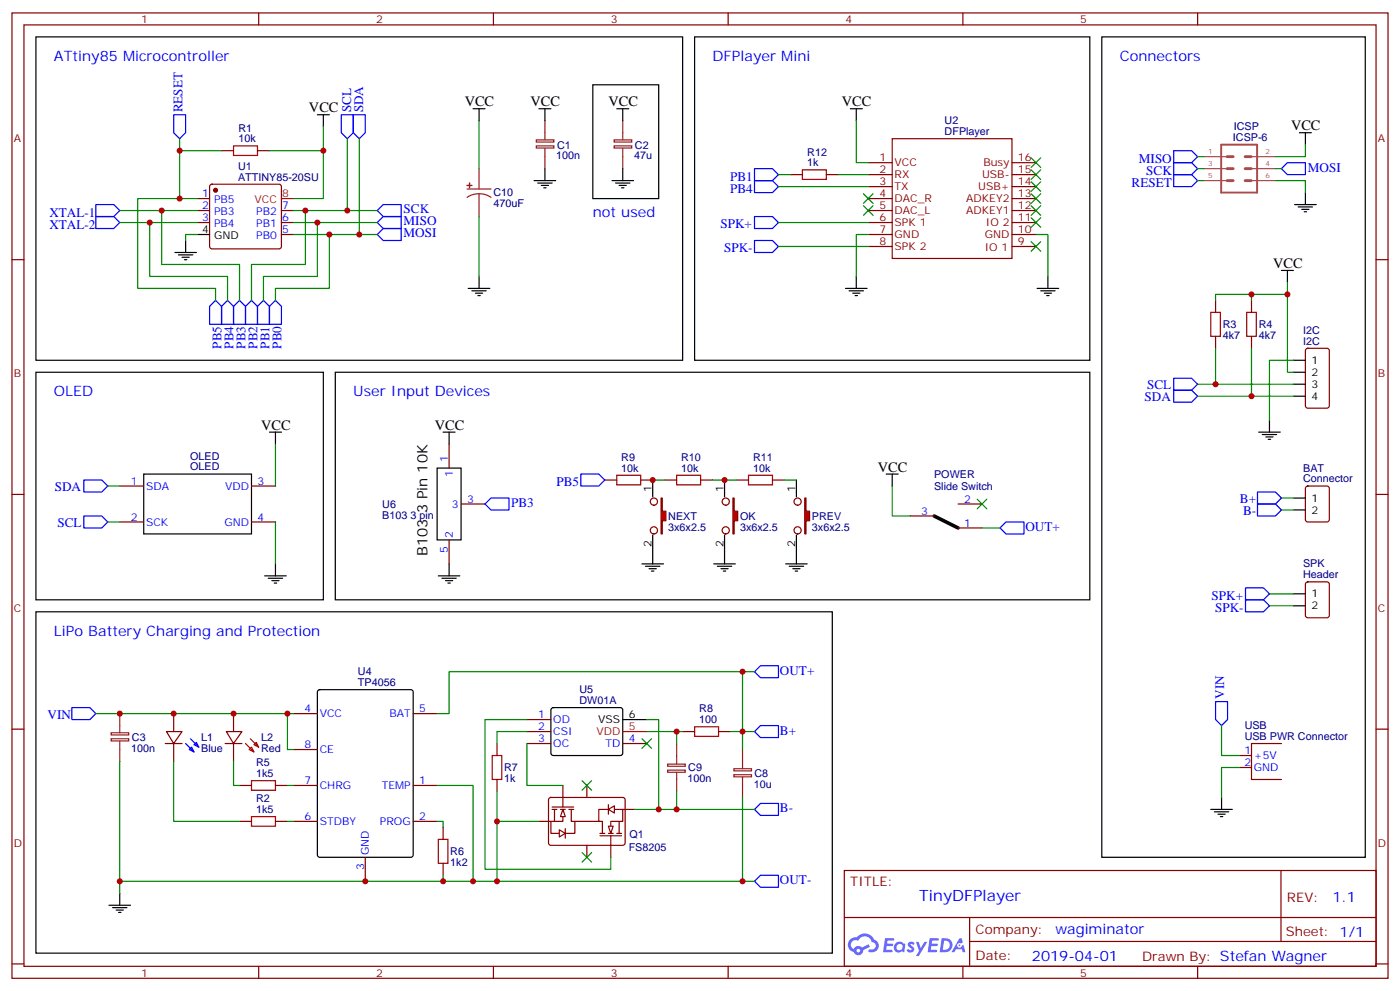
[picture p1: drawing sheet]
<svg xmlns="http://www.w3.org/2000/svg" width="412mm" height="292mm" viewBox="0 0 412 292" stroke-linecap="round" stroke-linejoin="round" font-family="sans-serif">
<path d="M10.6 10.9h190.5v95.2h-190.5zM204.6 10.9h116.4v95.2h-116.4zM324.6 10.9h77.6v241.6h-77.6zM174.6 25h19.4v33.5h-19.4zM10.6 109.6h84.6v67.1h-84.6zM98.8 109.6h222.2v67.1h-222.2zM10.6 180.2h234.6v100.5h-234.6z" fill="none" stroke="#000" stroke-width=".35"/>
<g fill="none" stroke="#870000" stroke-width=".35">
<path d="M3.5 3.8h405.4v284.3h-405.4zM7.1 7.3h398.2v277.3h-398.2zM76.2 3.8v3.5M145.3 3.8v3.5M214.5 3.8v3.5M283.6 3.8v3.5M352.8 3.8v3.5M3.5 76.5h3.6M405.3 76.5h3.6M3.5 145.6h3.6M405.3 145.6h3.6M3.5 214.8h3.6"/>
<path d="M405.3 214.8h3.6M248.7 256.4h156.6v28.2h-156.6zM377.3 256.4v20.9M248.7 270.2h156.5M285.6 277.3h119.6M285.6 270.2v14.2M3.5 283.9h3.6M76.2 284.6v3.5M145.3 284.6v3.5M214.5 284.6v3.5M283.6 284.6v3.5M352.8 284.6v3.5"/>
<path d="M405.3 283.9h3.6"/>
</g>
<g fill="#5487ff">
<path d="M267.7 277.6a1.22 1.22 0 0 1 1.7 .2l-.4 .6a.47 .47 0 0 0-.3-.4 .47 .47 0 0 0-.5 .2l.1 .2a1.14 1.14 0 0 1 .8 1.8 1.14 1.14 0 0 1-1.9 0l-.2-.2 .5-.6 .7 .5a.29 .29 0 0 0 .3-.3 .29 .29 0 0 0-.2-.3 1.04 1.04 0 0 1-.6-1.7z"/>
<path d="M260.7 276.3h2.4l.3 .2-.2 .5-1.8 .1-.1 .8h1.5l.3 .4-.3 .4h-1.6l-.2 1.1h1.7l.2 .3-.2 .3-2.6 .1z"/>
<path d="M273.8 276.3h2.4l.3 .2-.1 .5-1.8 .1-.2 .8h1.6l.3 .4-.4 .4h-1.6l-.1 1.1h1.7l.2 .3-.2 .3-2.6 .1z"/>
<path d="M282.6 276.3h.7l.3 1.3-.6 .3a.69 .69 0 0 0-1 .3 .69 .69 0 0 0 .4 .9 .69 .69 0 0 0 .9-.6l.5-.2 .6 2.2h-.8l-.2-.9h-1.8l-.5 .9h-.8z"/>
<path d="M269.8 277.4h.8l.6 1.8 1.1-1.8h.9l-2.6 4.2h-.8l.9-1.5z"/>
<path d="M277.4 276.3l-.6 4.2h1.3a2.11 2.11 0 0 0 2.5-2.1 2.11 2.11 0 0 0-2.5-2.1zM278.1 277.1a1.39 1.39 0 0 1 1.7 1.4 1.39 1.39 0 0 1-1.8 1.3h-.3z"/>
<path d="M263.7 277.9a1.54 1.54 0 0 0-.1 2.2 1.54 1.54 0 0 0 2.2 .1l.6 .3 .3-2.3-.2-.3h-.4a1.49 1.49 0 0 0-2.4 0zM264 278.9a.94 .94 0 0 1 1.8 0 .94 .94 0 0 1-1.8 0z"/>
<path d="M250.4 276.7a2.18 2.18 0 0 0 1.1 3.7 1.44 1.44 0 0 0 1.6 .9 1.44 1.44 0 0 0 1.2-1.4l2-1.1-.5-.7-1.9 1a1.47 1.47 0 0 0-2.4 .4 1.39 1.39 0 0 1-.7-1.9 1.39 1.39 0 0 1 2-.5 2.12 2.12 0 0 1 2.2-1.3 2.12 2.12 0 0 1 1.9 1.7 1.14 1.14 0 0 1 1.1 1.4 1.14 1.14 0 0 1-1.7 .7 .43 .43 0 0 0-.5 .4 .43 .43 0 0 0 .4 .5 1.98 1.98 0 0 0 2.5-1.2 1.98 1.98 0 0 0-1.2-2.6 3.1 3.1 0 0 0-5.3-.6l-.9 .1zM252.3 280a.55 .55 0 0 1 1.1 0 .55 .55 0 0 1-1.1 0z"/>
<circle cx="282.6" cy="278.4" r=".26"/>
</g>
<g fill="none" stroke="#870000" stroke-width=".35">
<path d="M58.2 58.5h3.5M62 54.5l.4-.2h19.8l.5 .2 .2 .5v17.6l-.2 .5-.5 .2h-19.8l-.5-.2-.2-.5v-17.6zM65.3 44.4h3.5M75.8 44.4h3.6M255.8 47.9h7M255.8 51.4h7M255.8 55h7M255.8 58.5h7M262.8 40.9h35.3v35.2h-35.3zM298.1 47.9h7.1M298.1 51.4h7.1M298.1 55h7.1"/>
<path d="M298.1 58.5h7.1M58.2 62h3.5M58.2 65.5h3.5M82.9 62h3.5M82.9 65.5h3.5M82.9 69.1h3.5M255.8 62h7M255.8 65.5h7M255.8 69.1h7M255.8 72.6h7M298.1 62h7.1M298.1 65.5h7.1"/>
<path d="M298.1 69.1h7.1M298.1 72.6h7.1M358.1 88.5v3.5M358.1 99.1v3.5M368.7 88.5v3.5M368.7 99.1v3.5M384.8 102.8l.4-.2h5.7l.6 .4 .1 16.5-.5 .7h-5.9l-.6-.4-.1-16.5zM48.7 219h4.9M49 215.5h4.6l-2.4 3.5zM51.2 210.2v5.3M51.2 219v5.3M66.3 219h5"/>
<path d="M66.7 215.5h4.6l-2.5 3.5zM68.8 210.2v5.3M68.8 219v5.3M86.4 210.2h7.1M121.7 210.2h7.1M155.2 219h7.1M155.2 211.9h7.1M155.2 215.5h7.1M183.4 219h7.1M70.6 231.4h3.5M81.1 231.4h3.6M86.4 231.4h7.1"/>
<path d="M86.4 220.8h7.1M121.7 231.4h7.1M161.8 235.1l.5-.2h21.4l.4 .7v13l-.7 .4-21.4-.1-.4-.6v-12.7zM162.6 237.7h6.4M162.6 238.4h1.4M163.3 238.4v3.5M165.1 238.4h1.4M165.8 238.4v3.5h-3.5v3.6h2.4M165.8 234.9v2.8M167.6 238.4h1.4M168.3 238.4v3.5h1v3.6h-2.8M179.2 238.4h-2.8v3.5h1v3.6"/>
<path d="M179.2 237v2.8M181 238.4h2.4v3.5h-3.5v3.6M70.6 241.9h3.5M81.1 241.9h3.6M86.4 241.9h7.1M107.6 252.5v7.1M121.7 241.9h7.1M130.5 243.7v3.5M130.5 254.3v3.5M166.5 244.1v2.8M169.3 241.9h7.1M176.7 246.2h6.4"/>
<path d="M176.7 245.5h1.5M179.2 245.5h1.4M179.9 246.2v2.8M181.7 245.5h1.4M182.4 241.9v3.6"/>
</g>
<circle cx="63.5" cy="56" r=".53" fill="#870000" stroke="#870000" stroke-width=".35"/>
<path d="M58.2 69.1h3.5M381 106.1h3.5M381 109.6h3.5M381 113.2h3.5M381 116.7h3.5M93.7 203.3l.5-.2h26.8l.7 .5v48.2l-.5 .7h-27l-.7-.4v-48.3zM162.5 208.6l.5-.2 20 .1 .4 .6v13l-.7 .4h-20l-.4-.7v-12.7zM183.4 211.9h7.1" fill="none" stroke="#000" stroke-width=".35"/>
<path d="M82.9 58.5h3.5M72.3 219l2.5 2.5M73.7 217.6l2.5 2.5M74.8 219.4l.7-.7 .7 1.4zM183.4 215.5h7.1M74.1 220.1l.7 1.4-1.4-.7z" fill="none" stroke="#f00" stroke-width=".35"/>
<path d="M68.8 43h7v2.8h-7zM356.7 92h2.8v7.1h-2.8zM367.2 92h2.9v7.1h-2.9zM74.1 229.9h7v2.9h-7zM74.1 240.5h7v2.8h-7zM129.1 247.2h2.8v7.1h-2.8z" fill="none" stroke="#a10000" stroke-width=".35"/>
<path d="M359.7 42.6h10.6v14.1h-10.6z" fill="none" stroke="#a64a4a" stroke-width=".56"/>
<path d="M361.5 53.2h1.7M361.5 49.7h1.7M361.5 46.1h1.7M366.8 53.2h1.7M366.8 49.7h1.7M366.8 46.1h1.7" fill="none" stroke="#a64a4a" stroke-width=".85"/>
<path d="M354.5 46.1h7M354.5 49.7h7M354.5 53.2h7M368.8 46.1h6.9M368.8 49.7h6.9M368.8 53.2h6.9" fill="none" stroke="#a64a4a" stroke-width=".35"/>
<path d="M160.5 35.6v5.6M158 43h5.2v.6h-5.2zM158 41.2h5.2v.6h-5.2zM160.5 43.7v6M32.7 217.6h5.2v.6h-5.2zM32.7 215.8h5.2v.7h-5.2zM35.3 210.2v5.6M35.3 218.3v6" fill="none" stroke="#8c2424" stroke-width=".35"/>
<path d="M54.7 219l2.4 2.5M56.1 217.6l2.5 2.5M57.1 219.4l.8-.7 .7 1.4zM55.7 220.8l.7-.7 .7 1.4z" fill="none" stroke="#00f" stroke-width=".35"/>
<g fill="#fff" stroke="#870000" stroke-width=".35">
<path d="M165.8 238.4l.7 2.1h-1.4z"/>
<path d="M164.7 244.4l1.8 1.1-1.8 1z"/>
<path d="M179.2 243.3h1.4l-.7 2.2z"/>
<path d="M179.2 238.4l1.8-1.1v2.2z"/>
</g>
<g fill="none" stroke="#870000" stroke-width=".35">
<path d="M178.2 141.4h3.5M188.7 141.4h3.6M268.1 152h7.1M282.2 155.5h7.1M282.2 148.4h7.1M384.8 143.4l.4-.2h5.7l.6 .4 .1 9.4-.5 .7h-5.9l-.6-.4-.1-9.4zM384.8 171.6l.4-.2h5.7l.6 .4 .1 9.5-.5 .6-5.9 .1-.6-.5-.1-9.4zM146.4 219v3.5M201.1 215.5h3.5M211.7 215.5h3.5M146.4 229.6v3.5M165.8 231.4v3.5"/>
<path d="M172.9 231.4v3.5M183.4 238.4h3.6M158.7 241.9h3.6M172.9 249v3.5M179.9 249v3.5"/>
</g>
<path d="M181.7 140h7v2.8h-7zM204.6 214.1h7.1v2.8h-7.1zM145 222.5h2.8v7.1h-2.8z" fill="none" stroke="#a10000" stroke-width=".35"/>
<g fill="none" stroke="#8c2424" stroke-width=".35">
<path d="M183.4 35.6v5.6M137.6 55.7h7M141.1 57.1l1.9 .2 1.6 .8M141.1 57.1l-1.8 .2-1.7 .8M141.1 49.7v6M141.1 57.1v6.7M180.9 43h5.2v.6h-5.2zM180.9 41.2h5.2v.6h-5.2zM183.4 43.7v6M199.3 219v6M196.7 225.1h5.2v.6h-5.2zM196.7 226.8h5.2v.7h-5.2z"/>
<path d="M199.3 227.5v5.6M216.2 228.2h5.2v.6h-5.2zM216.2 226.4h5.2v.6h-5.2zM218.7 220.8v5.6M218.7 228.9v6"/>
</g>
<path d="M192.3 144.9v1.4M192.3 157.6v1.4M381 146.7h3.5M381 150.2h3.5M381 174.9h3.5M381 178.4h3.5" fill="none" stroke="#000" stroke-width=".35"/>
<g fill="#8c2424" stroke="#8c2424" stroke-width=".35">
<path d="M137.6 54.6h1.4z"/>
<path d="M138.3 53.9v1.4z"/>
</g>
<path d="M275.2 152l7 3.5" fill="none" stroke="#000" stroke-width="1.1"/>
<path d="M194.7 146.7h.4v3.9h1v2.8h-1v3.9h-.4z" fill="#f00" stroke="#870000" stroke-width=".35"/>
<g fill="none" stroke="#870000" stroke-width=".35">
<circle cx="192.6" cy="147.7" r="1.06"/>
<circle cx="192.6" cy="156.2" r="1.06"/>
</g>
<path d="M192.3 141.4v3.5M192.3 159v3.6M213.4 144.9v1.4M213.4 157.6v1.4" fill="none" stroke="#000" stroke-width=".35"/>
<path d="M215.9 146.7h.4v3.9h1v2.8h-1v3.9h-.4z" fill="#f00" stroke="#870000" stroke-width=".35"/>
<g fill="none" stroke="#870000" stroke-width=".35">
<circle cx="213.8" cy="147.7" r="1.06"/>
<circle cx="213.8" cy="156.2" r="1.06"/>
</g>
<path d="M213.4 141.4v3.5M213.4 159v3.6M234.6 144.9v1.4M234.6 157.6v1.4" fill="none" stroke="#000" stroke-width=".35"/>
<path d="M237.1 146.7h.3v3.9h1.1v2.8h-1.1v3.9h-.3z" fill="#f00" stroke="#870000" stroke-width=".35"/>
<g fill="none" stroke="#870000" stroke-width=".35">
<path d="M232.8 51.4h3.6M243.4 51.4h3.5M132.3 130.8v7.1M35.3 143.2h7M35.3 153.7h7M74.1 143.2h7M74.1 153.7h7M132.3 159v7.1M135.8 148.4h7.1M195.8 141.4h3.5M206.4 141.4h3.5M217 141.4h3.5"/>
<path d="M227.5 141.4h3.6M377.5 219h-8.8v10.6h8.8M365.1 222.5h3.6M365.1 226.1h3.6"/>
<circle cx="234.9" cy="147.7" r="1.06"/>
<circle cx="234.9" cy="156.2" r="1.06"/>
</g>
<g fill="none" stroke="#000" stroke-width=".35">
<path d="M93.5 33.8h3.5M95.2 33.8v3.5M139.3 32h3.6M141.1 32v3.6M158.7 32h3.6M160.5 32v3.6M181.7 32h3.5M183.4 32v3.6M250.5 32h3.5M252.2 32v3.6M382.8 39.1h3.5M384.5 39.1v3.5"/>
<path d="M157.3 53.2h6.4M158.4 53.9h4.2M159.5 54.6h2.1M160.2 55.3h.7M160.5 49.7v3.5M180.3 53.2h6.3M181.3 53.9h4.3M182.4 54.6h2.1M183.1 55.3h.7M183.4 49.7v3.5M384.5 56.7v3.6M51.5 74.4h6.4"/>
<path d="M52.6 75.1h4.2M53.6 75.8h2.1M54.3 76.5h.7M54.7 70.8v3.6M377.5 79.7h3.5M379.2 79.7v3.5M381.4 60.3h6.3M382.4 61h4.2M383.5 61.7h2.1M384.2 62.4h.7M137.9 84.9h6.4M139 85.7h4.2"/>
<path d="M140.1 86.4h2.1M140.8 87.1h.7M141.1 81.4v3.5M249.1 84.9h6.3M250.1 85.7h4.3M251.2 86.4h2.1M251.9 87.1h.7M252.2 81.4v3.5M305.5 84.9h6.4M306.6 85.7h4.2M307.6 86.4h2.1M308.3 87.1h.7"/>
<path d="M308.7 81.4v3.5M42.3 139.6h31.8v17.7h-31.8zM79.4 127.3h3.5M81.1 127.3v3.5M128.8 137.9h7v21.1h-7zM130.5 127.3h3.6M132.3 127.3v3.5M261.1 139.6h3.5M262.8 139.6v3.6M370.8 127.3h6.3M371.8 128h4.3M372.9 128.7h2.1"/>
<path d="M373.6 129.4h.7M373.9 123.8v3.5M234.6 141.4v3.5M234.6 159v7.1M78 169.6h6.3M79 170.3h4.3M80.1 171h2.1M80.8 171.7h.7M81.1 166.1v3.5M129.1 169.6h6.4M130.2 170.3h4.2M131.2 171h2.1"/>
<path d="M131.9 171.7h.7M132.3 166.1v3.5M189.1 166.1h6.3M190.1 166.8h4.3M191.2 167.5h2.1M191.9 168.2h.7M192.3 162.6v3.5M210.3 166.1h6.3M211.3 166.8h4.2M212.4 167.5h2.1M213.1 168.2h.7M213.4 162.6v3.5"/>
<path d="M231.4 166.1h6.4M232.5 166.8h4.2M233.5 167.5h2.2M234.2 168.2h.7M356.7 238.4h6.3M357.7 239.1h4.2M358.8 239.8h2.1M359.8 234.9v3.5M359.5 240.5h.7M32.1 266.6h6.4M33.2 267.3h4.2M34.2 268h2.1"/>
<path d="M34.9 268.7h.7M35.3 263.1v3.5"/>
</g>
<path d="M236.4 50h7v2.8h-7zM199.3 140h7.1v2.8h-7.1zM220.5 140h7v2.8h-7z" fill="none" stroke="#a10000" stroke-width=".35"/>
<g fill="none" stroke="#00f" stroke-width=".35">
<path d="M51.2 33.8h3.5v5.3l-1.8 1.8-1.7-1.8zM100.5 33.8h3.6v5.3l-1.8 1.8-1.8-1.8zM104.1 33.8h3.5v5.3l-1.8 1.8-1.7-1.8zM222.2 53.2h5.3l1.8 1.8-1.8 1.7h-5.3zM222.2 49.7h5.3l1.8 1.7-1.8 1.8h-5.3zM345.7 51.4h5.3l1.8 1.8-1.8 1.8h-5.3zM345.7 47.9h5.3l1.8 1.8-1.8 1.7h-5.3zM345.7 44.4h5.3l1.8 1.7-1.8 1.8h-5.3zM377.5 49.7l1.7-1.8h5.3v3.5h-5.3zM28.2 60.3h5.3l1.8 1.7-1.8 1.8h-5.3zM28.2 63.8h5.3l1.8 1.7-1.8 1.8h-5.3zM111.1 62l1.8-1.7h5.3v3.5h-5.3z"/>
<path d="M111.1 69.1l1.8-1.8h5.3v3.5h-5.3zM111.1 65.5l1.8-1.7h5.3v3.5h-5.3zM222.2 63.8h5.3l1.8 1.7-1.8 1.8h-5.3zM222.2 70.8h5.3l1.8 1.8-1.8 1.8h-5.3zM63.5 88.5l1.8 1.7v5.3h-3.6v-5.3zM67 88.5l1.8 1.7v5.3h-3.5v-5.3zM70.6 88.5l1.7 1.7v5.3h-3.5v-5.3zM74.1 88.5l1.7 1.7v5.3h-3.5v-5.3zM77.6 88.5l1.8 1.7v5.3h-3.6v-5.3zM81.1 88.5l1.8 1.7v5.3h-3.5v-5.3zM345.7 114.9h5.3l1.8 1.8-1.8 1.8h-5.3zM345.7 111.4h5.3l1.8 1.8-1.8 1.7h-5.3z"/>
<path d="M171.1 139.6h5.3l1.8 1.8-1.8 1.8h-5.3zM24.7 141.4h5.3l1.7 1.8-1.7 1.7h-5.3zM24.7 152h5.3l1.7 1.7-1.7 1.8h-5.3zM142.9 148.4l1.7-1.7h5.3v3.5h-5.3zM294.6 155.5l1.7-1.8h5.3v3.6h-5.3zM370.4 144.9h5.3l1.8 1.8-1.8 1.7h-5.3zM370.4 148.4h5.3l1.8 1.8-1.8 1.8h-5.3zM366.9 173.1h5.3l1.7 1.8-1.7 1.8h-5.3zM366.9 176.7h5.3l1.7 1.7-1.7 1.8h-5.3zM222.2 197.8l1.8-1.7h5.3v3.5h-5.3zM21.2 208.4h5.3l1.7 1.8-1.7 1.7h-5.3zM222.2 215.5l1.8-1.8h5.3v3.5h-5.3z"/>
<path d="M358.1 206.7h3.5v5.2l-1.8 1.8-1.7-1.8zM222.2 238.4l1.8-1.8h5.3v3.6h-5.3zM222.2 259.6l1.8-1.8h5.3v3.5h-5.3z"/>
</g>
<g fill="none" stroke="#008700" stroke-width=".35">
<path d="M95.2 37.3v21.2h-8.8M141.1 35.6v14.1M252.2 35.6v12.3h3.6M52.9 58.5h-12.3v26.4h22.9v3.6M52.9 40.9v3.5M65.3 44.4h-12.4v14.1h5.3M79.4 44.4h15.8M102.3 40.9v21.1M105.8 40.9v28.2M229.3 55h26.5M229.3 51.4h3.5M246.9 51.4h8.9"/>
<path d="M352.8 53.2h1.7M352.8 49.7h1.7M352.8 46.1h1.7M375.7 53.2h8.8v3.5M375.7 49.7h1.8M384.5 42.6v3.5h-8.8M35.3 62h12.3M35.3 65.5h8.8M58.2 62h-10.6v15.9h23v10.6M58.2 65.5h-14.1v15.9h22.9v7.1M58.2 69.1h-3.5v1.7M86.4 62h24.7"/>
<path d="M86.4 65.5h24.7M86.4 69.1h24.7M90 62v15.9h-15.9v10.6M93.5 65.5v15.9h-15.9v7.1M97 69.1v15.8h-15.9v3.6M141.1 63.8v17.6M229.3 65.5h26.5M229.3 72.6h26.5M255.8 69.1h-3.6v12.3M305.2 69.1h3.5v12.3M368.7 86.7v1.8M379.2 83.2v26.4h1.8"/>
<path d="M379.2 86.7h-21.1v1.8M352.8 113.2h28.2M352.8 116.7h28.2M358.1 102.6v10.6M368.7 102.6v14.1M381 106.1h-7.1v17.7M81.1 130.8v12.4M31.7 143.2h3.6M31.7 153.7h3.6M81.1 153.7v12.4M192.3 141.4h3.5M209.9 141.4h7.1"/>
<path d="M231.1 141.4h3.5M262.8 143.2v8.8h5.3M289.3 155.5h5.3M377.5 146.7h3.5M377.5 150.2h3.5M373.9 174.9h7.1M373.9 178.4h7.1M218.7 197.8v23M222.2 197.8h-89.9v12.4h-3.5M28.2 210.2h58.2M84.7 210.2v10.6h1.7M155.2 219v12.4h10.6"/>
<path d="M155.2 215.5h-8.8v3.5M155.2 211.9h-12.3v44.1h37v-3.5M190.5 211.9h3.5v26.5M190.5 215.5h10.6M199.3 215.5v3.5M215.2 215.5h7M359.8 213.7v8.8h5.3M35.3 224.3v35.3M51.2 224.3v17.6h19.4M68.8 224.3v7.1h1.8M84.7 231.4h1.7M128.8 231.4h10.5v28.2"/>
<path d="M146.4 233.1v26.5M187 238.4h35.2M199.3 233.1v5.3M218.7 234.9v24.7M365.1 226.1h-5.3v8.8M84.7 241.9h1.7M128.8 241.9h1.7v1.8M130.5 257.8v1.8M146.4 241.9h12.3M222.2 259.6h-186.9v3.5"/>
</g>
<g fill="#c00">
<circle cx="218.7" cy="259.6" r=".88"/>
<circle cx="213.4" cy="141.4" r=".88"/>
<circle cx="192.3" cy="141.4" r=".88"/>
<circle cx="218.7" cy="197.8" r=".88"/>
<circle cx="199.3" cy="215.5" r=".88"/>
<circle cx="218.7" cy="215.5" r=".88"/>
<circle cx="146.4" cy="259.6" r=".88"/>
<circle cx="130.5" cy="259.6" r=".88"/>
<circle cx="35.3" cy="259.6" r=".88"/>
<circle cx="35.3" cy="210.2" r=".88"/>
<circle cx="51.2" cy="210.2" r=".88"/>
<circle cx="84.7" cy="210.2" r=".88"/>
<circle cx="68.8" cy="210.2" r=".88"/>
<circle cx="107.6" cy="259.6" r=".88"/>
<circle cx="139.3" cy="259.6" r=".88"/>
<circle cx="146.4" cy="241.9" r=".88"/>
<circle cx="194" cy="238.4" r=".88"/>
<circle cx="199.3" cy="238.4" r=".88"/>
<circle cx="105.8" cy="69.1" r=".88"/>
<circle cx="47.6" cy="62" r=".88"/>
<circle cx="44.1" cy="65.5" r=".88"/>
<circle cx="52.9" cy="44.4" r=".88"/>
<circle cx="52.9" cy="58.5" r=".88"/>
<circle cx="90" cy="62" r=".88"/>
<circle cx="93.5" cy="65.5" r=".88"/>
<circle cx="97" cy="69.1" r=".88"/>
<circle cx="95.3" cy="44.4" r=".88"/>
<circle cx="102.3" cy="62" r=".88"/>
<circle cx="379.2" cy="86.7" r=".88"/>
<circle cx="368.7" cy="116.7" r=".88"/>
<circle cx="358.1" cy="113.2" r=".88"/>
<circle cx="368.7" cy="86.7" r=".88"/>
</g>
<g fill="#c00" stroke="#008700" stroke-width=".35">
<path d="M189.1 217.6l2.8 2.8zM191.9 217.6l-2.8 2.8z"/>
<path d="M171.4 229.9l2.9 2.9zM174.3 229.9l-2.9 2.9z"/>
<path d="M171.4 251.1l2.9 2.8zM174.3 251.1l-2.9 2.8z"/>
<path d="M287.9 147l2.8 2.9zM290.7 147l-2.8 2.9z"/>
<path d="M254.4 57.1l2.8 2.8zM257.2 57.1l-2.8 2.8z"/>
<path d="M254.4 60.6l2.8 2.8zM257.2 60.6l-2.8 2.8z"/>
<path d="M303.7 46.5l2.9 2.8zM306.6 46.5l-2.9 2.8z"/>
<path d="M303.7 50l2.9 2.8zM303.7 52.8l2.9-2.8z"/>
<path d="M303.7 53.6l2.9 2.8zM303.7 56.4l2.9-2.8z"/>
<path d="M303.7 57.1l2.9 2.8zM306.6 57.1l-2.9 2.8z"/>
<path d="M303.7 60.6l2.9 2.8zM303.7 63.4l2.9-2.8z"/>
<path d="M303.7 64.1l2.9 2.9zM306.6 64.1l-2.9 2.9z"/>
<path d="M303.7 71.2l2.9 2.8zM306.6 71.2l-2.9 2.8z"/>
</g>
<text font-size="4.6" fill="#00f" x="270.8" y="265.4">TinyDFPlayer</text>
<g font-size="4.2" fill="#00f">
<text x="15.9" y="17.9">ATtiny85 Microcontroller</text>
<text x="209.9" y="17.9">DFPlayer Mini</text>
<text x="329.8" y="17.9">Connectors</text>
<text x="174.6" y="63.8">not used</text>
<text x="15.9" y="116.7">OLED</text>
<text x="104.1" y="116.7">User Input Devices</text>
<text x="15.9" y="187.3">LiPo Battery Charging and Protection</text>
<text x="392.5" y="265.7">1.1</text>
<text x="310.9" y="275.2">wagiminator</text>
<text x="304" y="283">2019-04-01</text>
</g>
<g font-size="4.2">
<text x="91" y="33.1">VCC</text>
<text x="136.9" y="31.3">VCC</text>
<text x="156.3" y="31.3">VCC</text>
<text x="179.2" y="31.3">VCC</text>
<text x="248" y="31.3">VCC</text>
<text x="380.3" y="38.4">VCC</text>
<text x="375" y="79">VCC</text>
<text x="76.9" y="126.6">VCC</text>
<text x="128.1" y="126.6">VCC</text>
<text x="258.6" y="138.9">VCC</text>
<text x="125.9" y="163.7" transform="rotate(-90 125.9 163.7)">B103 3 Pin 10K</text>
</g>
<g font-size="3.9" fill="#00f">
<text x="53.8" y="33.1" transform="rotate(-90 53.8 33.1)">RESET</text>
<text x="103.4" y="33.1" transform="rotate(-90 103.4 33.1)">SCL</text>
<text x="107" y="33.1" transform="rotate(-90 107 33.1)">SDA</text>
<text x="335.5" y="47.9">MISO</text>
<text x="215.1" y="53.2">PB1</text>
<text x="337.7" y="51.4">SCK</text>
<text x="385.2" y="50.5">MOSI</text>
<text x="215.1" y="56.7">PB4</text>
<text x="333.4" y="55">RESET</text>
<text x="14.5" y="63.8">XTAL-1</text>
<text x="118.9" y="62.9">SCK</text>
<text x="14.5" y="67.3">XTAL-2</text>
<text x="118.9" y="69.9">MOSI</text>
<text x="118.9" y="66.4">MISO</text>
<text x="212.2" y="67.2">SPK+</text>
<text x="213.3" y="74.3">SPK-</text>
<text x="65.3" y="102.7" transform="rotate(-90 65.3 102.7)">PB5</text>
<text x="68.8" y="102.7" transform="rotate(-90 68.8 102.7)">PB4</text>
<text x="72.3" y="102.7" transform="rotate(-90 72.3 102.7)">PB3</text>
<text x="75.9" y="102.7" transform="rotate(-90 75.9 102.7)">PB2</text>
<text x="79.4" y="102.7" transform="rotate(-90 79.4 102.7)">PB1</text>
<text x="82.9" y="102.7" transform="rotate(-90 82.9 102.7)">PB0</text>
<text x="337.2" y="118.2">SDA</text>
<text x="337.9" y="114.7">SCL</text>
<text x="163.9" y="143.2">PB5</text>
<text x="16.1" y="144.7">SDA</text>
<text x="150.6" y="149.2">PB3</text>
<text x="365.3" y="148.3">B+</text>
<text x="16.9" y="155.2">SCL</text>
<text x="366.2" y="151.8">B-</text>
<text x="302.1" y="156.4">OUT+</text>
<text x="356.9" y="176.6">SPK+</text>
<text x="357.9" y="180.1">SPK-</text>
<text x="229.8" y="198.7">OUT+</text>
<text x="360.6" y="205.9" transform="rotate(-90 360.6 205.9)">VIN</text>
<text x="14" y="211.9">VIN</text>
<text x="229.8" y="216.4">B+</text>
<text x="229.8" y="239.3">B-</text>
<text x="229.8" y="260.5">OUT-</text>
</g>
<g font-size="3.9" fill="#800">
<text x="250.5" y="261">TITLE:</text>
<text x="379.1" y="265.7">REV:</text>
<text x="287.4" y="275.2">Company:</text>
<text x="378.7" y="275.8">Sheet: 1/1</text>
<text x="287.4" y="282.9">Date:</text>
<text x="336.4" y="282.9">Drawn By: Stefan Wagner</text>
</g>
<g font-size="3.2" fill="#800">
<text x="41.6" y="6.8">1</text>
<text x="110.8" y="6.8">2</text>
<text x="179.9" y="6.8">3</text>
<text x="249.1" y="6.8">4</text>
<text x="318.2" y="6.8">5</text>
<text x="4.1" y="41.9">A</text>
<text x="405.9" y="41.9">A</text>
<text x="259" y="47.6">1</text>
<text x="299.9" y="47.6">16</text>
<text x="259" y="51.1">2</text>
<text x="263.5" y="49">VCC</text>
<text x="263.5" y="52.5">RX</text>
<text x="289.3" y="52.5">USB-</text>
<text x="289.7" y="49">Busy</text>
<text x="299.9" y="51.1">15</text>
<text x="259" y="54.6">3</text>
<text x="259" y="58.1">4</text>
<text x="263.5" y="56">TX</text>
<text x="263.5" y="59.5">DAC_R</text>
<text x="284.6" y="59.5">ADKEY2</text>
<text x="288.1" y="56">USB+</text>
<text x="299.9" y="58.1">13</text>
<text x="299.9" y="54.6">14</text>
<text x="259" y="61.7">5</text>
<text x="259" y="65.2">6</text>
<text x="263.5" y="63.1">DAC_L</text>
<text x="284.6" y="63.1">ADKEY1</text>
<text x="299.9" y="65.2">11</text>
<text x="299.9" y="61.7">12</text>
<text x="259" y="68.7">7</text>
<text x="263.5" y="66.6">SPK 1</text>
<text x="263.5" y="70.1">GND</text>
<text x="290.1" y="70.1">GND</text>
<text x="290.4" y="66.6">IO 2</text>
<text x="299.9" y="68.7">10</text>
<text x="259" y="72.2">8</text>
<text x="263.5" y="73.7">SPK 2</text>
<text x="290.1" y="74">IO 1</text>
<text x="299.9" y="72.2">9</text>
<text x="4.1" y="111.1">B</text>
<text x="405.9" y="111.1">B</text>
<text x="4.1" y="180.2">C</text>
<text x="405.9" y="180.2">C</text>
<text x="4.1" y="249.3">D</text>
<text x="405.9" y="249.3">D</text>
<text x="41.6" y="287.6">1</text>
<text x="110.8" y="287.6">2</text>
<text x="179.9" y="287.6">3</text>
<text x="249.1" y="287.6">4</text>
<text x="318.2" y="287.6">5</text>
</g>
<g font-size="3.2" fill="#000080">
<text x="70.2" y="41.9">10k</text>
<text x="70.2" y="38.8">R1</text>
<text x="278.3" y="39.8">DFPlayer</text>
<text x="278.3" y="36.6">U2</text>
<text x="363.2" y="41.6">ICSP-6</text>
<text x="363.4" y="38.3">ICSP</text>
<text x="163.9" y="47">100n</text>
<text x="164.1" y="43.7">C1</text>
<text x="186.8" y="47">47u</text>
<text x="187" y="43.7">C2</text>
<text x="237.8" y="45.8">R12</text>
<text x="70.1" y="53.2">ATTINY85-20SU</text>
<text x="70.1" y="50">U1</text>
<text x="237.8" y="49">1k</text>
<text x="145.3" y="57.8">C10</text>
<text x="145.3" y="61">470uF</text>
<text x="360.2" y="99.9">4k7</text>
<text x="360.2" y="96.7">R3</text>
<text x="370.8" y="99.9">4k7</text>
<text x="370.8" y="96.7">R4</text>
<text x="383.9" y="101.5">I2C</text>
<text x="383.9" y="98.4">I2C</text>
<text x="56" y="135.3">OLED</text>
<text x="183" y="135.7">R9</text>
<text x="200.7" y="135.7">R10</text>
<text x="221.8" y="135.7">R11</text>
<text x="56" y="138.6">OLED</text>
<text x="183" y="138.9">10k</text>
<text x="200.7" y="138.9">10k</text>
<text x="221.8" y="138.9">10k</text>
<text x="275.2" y="140.9">POWER</text>
<text x="383.9" y="142.1">Connector</text>
<text x="383.9" y="138.9">BAT</text>
<text x="112.6" y="149.6">U6</text>
<text x="275.2" y="144.4">Slide Switch</text>
<text x="112.6" y="152.8">B103 3 pin</text>
<text x="196.9" y="153.1">NEXT</text>
<text x="218" y="153.1">OK</text>
<text x="239.2" y="153.1">PREV</text>
<text x="196.8" y="156.3">3x6x2.5</text>
<text x="218" y="156.3">3x6x2.5</text>
<text x="239.2" y="156.3">3x6x2.5</text>
<text x="383.8" y="167.1">SPK</text>
<text x="383.8" y="170.3">Header</text>
<text x="105.4" y="202.1">TP4056</text>
<text x="105.4" y="198.9">U4</text>
<text x="170.7" y="204.2">U5</text>
<text x="170.7" y="207.4">DW01A</text>
<text x="206" y="209.8">R8</text>
<text x="206" y="213">100</text>
<text x="366.6" y="214.8">USB</text>
<text x="38.6" y="221.6">100n</text>
<text x="38.9" y="218.4">C3</text>
<text x="59.3" y="221.6">Blue</text>
<text x="59.3" y="218.4">L1</text>
<text x="76.9" y="221.6">Red</text>
<text x="76.9" y="218.4">L2</text>
<text x="366.6" y="217.9">USB PWR Connector</text>
<text x="75.5" y="225.7">R5</text>
<text x="148.5" y="227.2">R7</text>
<text x="202.7" y="227.2">C9</text>
<text x="75.5" y="228.9">1k5</text>
<text x="148.5" y="230.4">1k</text>
<text x="202.6" y="230.4">100n</text>
<text x="222.1" y="232.1">10u</text>
<text x="222.2" y="229">C8</text>
<text x="75.5" y="239.5">1k5</text>
<text x="75.5" y="236.3">R2</text>
<text x="132.6" y="251.9">R6</text>
<text x="185.2" y="250.6">FS8205</text>
<text x="185.4" y="246.7">Q1</text>
<text x="132.6" y="255.1">1k2</text>
</g>
<g font-size="3.2" fill="#00f">
<text x="59.5" y="58.1">1</text>
<text x="63" y="59.9">PB5</text>
<text x="59.5" y="61.7">2</text>
<text x="59.5" y="65.2">3</text>
<text x="63" y="63.4">PB3</text>
<text x="75.5" y="63.4">PB2</text>
<text x="83.1" y="65.2">6</text>
<text x="83.1" y="61.7">7</text>
<text x="63" y="67">PB4</text>
<text x="75.5" y="70.5">PB0</text>
<text x="75.5" y="67">PB1</text>
<text x="83.1" y="68.7">5</text>
<text x="131.9" y="136.1" transform="rotate(-90 131.9 136.1)">1</text>
<text x="38.6" y="142.8">1</text>
<text x="75.8" y="142.8">3</text>
<text x="133.3" y="140.6" transform="rotate(-90 133.3 140.6)">1</text>
<text x="43" y="144.2">SDA</text>
<text x="66.3" y="144.2">VDD</text>
<text x="133.1" y="149.5">3</text>
<text x="137.6" y="148.1">3</text>
<text x="284" y="148.1">2</text>
<text x="38.6" y="153.4">2</text>
<text x="43" y="154.8">SCK</text>
<text x="66.1" y="154.8">GND</text>
<text x="75.8" y="153.4">4</text>
<text x="271.4" y="151.6">3</text>
<text x="284" y="155.2">1</text>
<text x="133.3" y="158.3" transform="rotate(-90 133.3 158.3)">2</text>
<text x="131.9" y="162.8" transform="rotate(-90 131.9 162.8)">5</text>
<text x="89.7" y="209.8">4</text>
<text x="123.5" y="209.8">5</text>
<text x="94.2" y="211.2">VCC</text>
<text x="114.7" y="211.2">BAT</text>
<text x="158.5" y="211.6">1</text>
<text x="158.5" y="215.1">2</text>
<text x="163" y="213">OD</text>
<text x="89.7" y="220.4">8</text>
<text x="94.2" y="221.8">CE</text>
<text x="158.5" y="218.7">3</text>
<text x="163" y="216.5">CSI</text>
<text x="163" y="220.1">OC</text>
<text x="178.3" y="220.1">TD</text>
<text x="185.2" y="218.7">4</text>
<text x="366.6" y="222.2">1</text>
<text x="366.6" y="225.7">2</text>
<text x="369.4" y="223.6">+5V</text>
<text x="369.4" y="227.1">GND</text>
<text x="89.7" y="231">7</text>
<text x="94.2" y="232.4">CHRG</text>
<text x="112.5" y="232.4">TEMP</text>
<text x="123.5" y="231">1</text>
<text x="89.7" y="241.6">6</text>
<text x="94.2" y="243">STDBY</text>
<text x="111.9" y="243">PROG</text>
<text x="123.5" y="241.6">2</text>
<text x="108.7" y="251.8" transform="rotate(-90 108.7 251.8)">GND</text>
<text x="107.2" y="256.3" transform="rotate(-90 107.2 256.3)">3</text>
</g>
<g font-size="3.2" fill="#f00">
<text x="75" y="59.9">VCC</text>
<text x="83.1" y="58.1">8</text>
<text x="185.2" y="215.1">5</text>
<text x="175.7" y="216.5">VDD</text>
</g>
<g font-size="3.2">
<text x="59.5" y="68.7">4</text>
<text x="63" y="70.5">GND</text>
<text x="386.3" y="107.2">1</text>
<text x="386.3" y="110.7">2</text>
<text x="386.3" y="114.2">3</text>
<text x="386.3" y="117.8">4</text>
<text x="191.9" y="144.9" transform="rotate(-90 191.9 144.9)">1</text>
<text x="213.1" y="144.9" transform="rotate(-90 213.1 144.9)">1</text>
<text x="234.2" y="144.9" transform="rotate(-90 234.2 144.9)">1</text>
<text x="386.3" y="147.7">1</text>
<text x="386.3" y="151.3">2</text>
<text x="191.9" y="161.1" transform="rotate(-90 191.9 161.1)">2</text>
<text x="213.1" y="161.1" transform="rotate(-90 213.1 161.1)">2</text>
<text x="234.2" y="161.1" transform="rotate(-90 234.2 161.1)">2</text>
<text x="386.3" y="176">1</text>
<text x="386.3" y="179.5">2</text>
<text x="176.2" y="213">VSS</text>
<text x="185.2" y="211.6">6</text>
</g>
<g font-size="2.1" fill="#a54b4b">
<text x="355.9" y="45.4">1</text>
<text x="372.8" y="45.4">2</text>
<text x="355.9" y="49">3</text>
<text x="355.9" y="52.5">5</text>
<text x="372.8" y="49">4</text>
<text x="372.8" y="52.5">6</text>
</g>
</svg>
